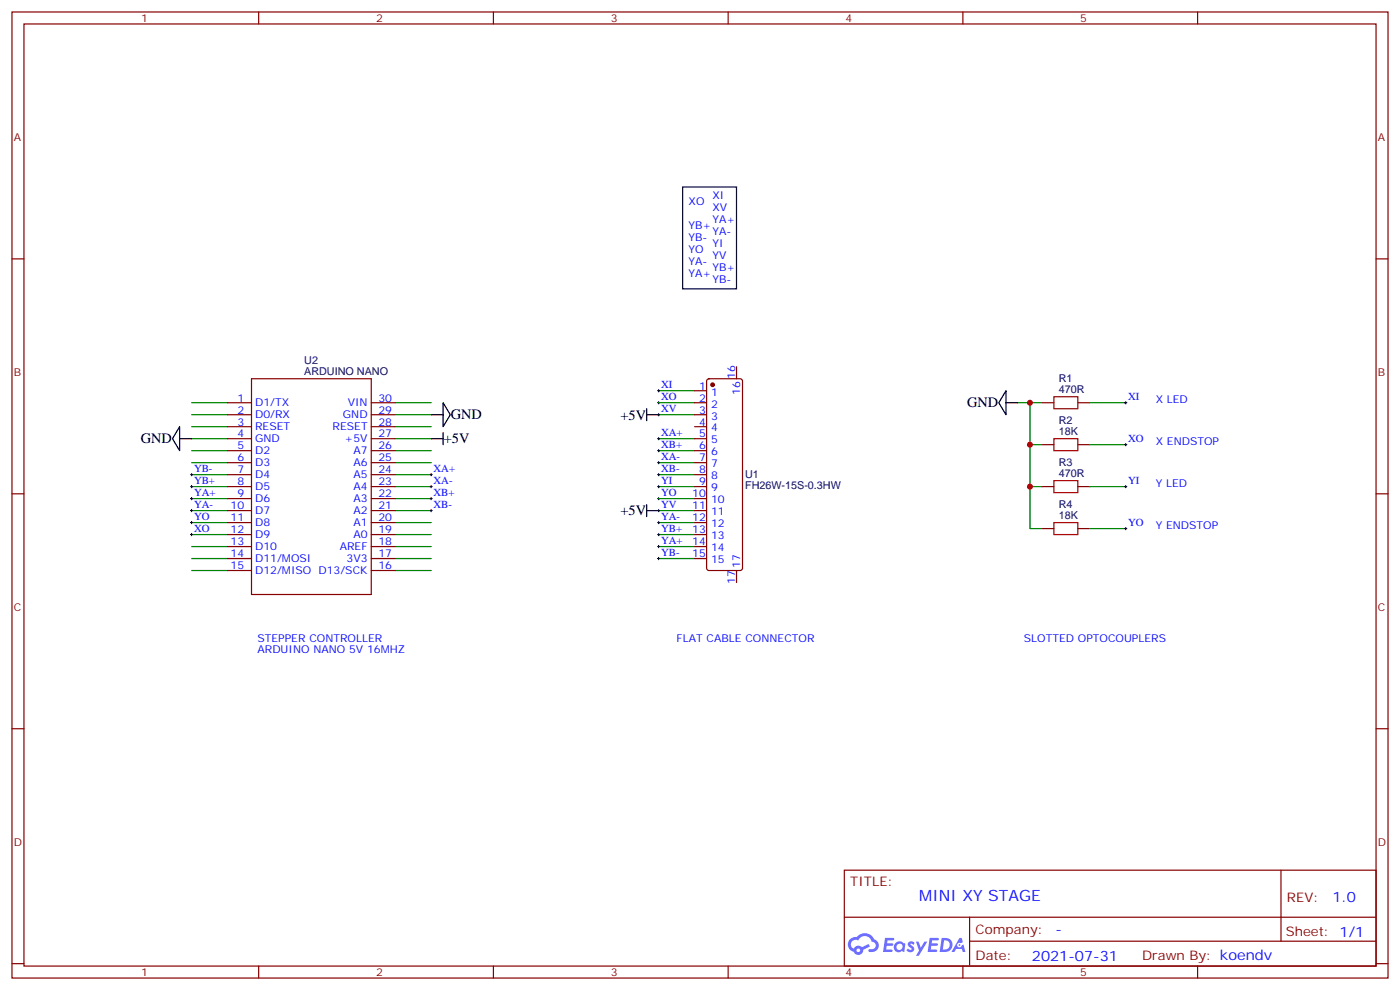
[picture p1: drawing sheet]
<svg xmlns="http://www.w3.org/2000/svg" width="412mm" height="292mm" viewBox="0 0 412 292" stroke-linecap="round" stroke-linejoin="round" font-family="sans-serif">
<g fill="none" stroke="#870000" stroke-width=".35">
<path d="M3.5 3.5h405.4v284.4h-405.4zM7.1 7.1h398.2v277.2h-398.2zM76.2 3.5v3.6M145.3 3.5v3.6M214.5 3.5v3.6M283.6 3.5v3.6M352.8 3.5v3.6M3.5 76.2h3.6M405.3 76.2h3.6M3.5 145.3h3.6M405.3 145.3h3.6M3.5 214.5h3.6"/>
<path d="M405.3 214.5h3.6M248.7 256.1h156.6v28.2h-156.6zM377.3 256.1v20.9M248.7 270h156.5M285.6 277h119.6M285.6 270v14.1M3.5 283.6h3.6M76.2 284.3v3.6M145.3 284.3v3.6M214.5 284.3v3.6M283.6 284.3v3.6M352.8 284.3v3.6"/>
<path d="M405.3 283.6h3.6"/>
</g>
<g fill="#5487ff">
<path d="M267.7 277.3a1.22 1.22 0 0 1 1.7 .3l-.4 .5a.47 .47 0 0 0-.3-.4 .47 .47 0 0 0-.5 .2l.1 .3a1.14 1.14 0 0 1 .8 1.7 1.14 1.14 0 0 1-1.9 0l-.2-.2 .5-.5 .7 .4a.29 .29 0 0 0 .3-.3 .29 .29 0 0 0-.2-.3 1.04 1.04 0 0 1-.6-1.7z"/>
<path d="M260.7 276h2.4l.3 .2-.2 .5-1.8 .1-.1 .8h1.5l.3 .4-.3 .4h-1.6l-.2 1.1h1.7l.2 .3-.2 .3-2.6 .1z"/>
<path d="M273.8 276h2.4l.3 .2-.1 .5-1.8 .1-.2 .8h1.6l.3 .4-.4 .4h-1.6l-.1 1.1h1.7l.2 .3-.2 .3-2.6 .1z"/>
<path d="M282.6 276.1h.7l.3 1.2-.6 .3a.69 .69 0 0 0-1 .3 .69 .69 0 0 0 .4 1 .69 .69 0 0 0 .9-.7l.5-.2 .6 2.2h-.8l-.2-.9h-1.8l-.5 .9h-.8z"/>
<path d="M269.8 277.1h.8l.6 1.8 1.1-1.8h.9l-2.6 4.2h-.8l.9-1.5z"/>
<path d="M277.4 276.1l-.6 4.1h1.3a2.11 2.11 0 0 0 2.5-2.1 2.11 2.11 0 0 0-2.5-2zM278.1 276.8a1.39 1.39 0 0 1 1.7 1.4 1.39 1.39 0 0 1-1.8 1.3h-.3z"/>
<path d="M263.7 277.7a1.54 1.54 0 0 0-.1 2.1 1.54 1.54 0 0 0 2.2 .2l.6 .2 .3-2.3-.2-.2-.4-.1a1.49 1.49 0 0 0-2.4 .1zM264 278.7a.94 .94 0 0 1 1.8 0 .94 .94 0 0 1-1.8 0z"/>
<path d="M250.4 276.4a2.18 2.18 0 0 0 1.1 3.7 1.44 1.44 0 0 0 1.6 1 1.44 1.44 0 0 0 1.2-1.5l2-1-.5-.8-1.9 1a1.47 1.47 0 0 0-2.4 .4 1.39 1.39 0 0 1-.7-1.9 1.39 1.39 0 0 1 2-.5 2.12 2.12 0 0 1 2.2-1.3 2.12 2.12 0 0 1 1.9 1.7 1.14 1.14 0 0 1 1.1 1.4 1.14 1.14 0 0 1-1.7 .8 .43 .43 0 0 0-.5 .3 .43 .43 0 0 0 .4 .5 1.98 1.98 0 0 0 2.5-1.2 1.98 1.98 0 0 0-1.2-2.5 3.1 3.1 0 0 0-5.3-.7l-.9 .1zM252.3 279.7a.55 .55 0 0 1 1.1 0 .55 .55 0 0 1-1.1 0z"/>
<circle cx="282.6" cy="278.1" r=".26"/>
</g>
<g fill="none" stroke="#008700" stroke-width=".35">
<path d="M56.4 118.5h10.6M116.4 118.5h10.6M194 118.5h10.6M194 115h10.6M299.9 118.5h7M303.4 118.5v12.4h3.5M321 118.5h10.6M56.4 122.1h10.6M56.4 129.1h10.6M56.4 132.6h10.6M56.4 139.7h10.6M56.4 136.2h10.6"/>
<path d="M56.4 125.6h10.6M116.4 122.1h10.6M116.4 129.1h10.6M116.4 132.6h10.6M116.4 139.7h10.6M116.4 136.2h10.6M116.4 125.6h10.6M194 122.1h10.6M194 129.1h10.6M194 132.6h10.6M194 139.7h10.6M194 136.2h10.6"/>
<path d="M303.4 130.9v12.3h3.5M321 130.9h10.6M56.4 153.8h10.6M56.4 150.3h10.6M56.4 157.3h10.6M56.4 146.8h10.6M56.4 143.2h10.6M116.4 153.8h10.6M116.4 150.3h10.6M116.4 157.3h10.6M116.4 146.8h10.6M116.4 143.2h10.6"/>
<path d="M194 153.8h10.6M194 150.3h10.6M194 157.3h10.6M194 146.8h10.6M194 143.2h10.6M303.4 143.2v12.4h3.5M321 143.2h10.6M321 155.6h10.6M56.4 164.4h10.6M56.4 160.9h10.6M56.4 167.9h10.6M116.4 164.4h10.6"/>
<path d="M116.4 160.9h10.6M116.4 167.9h10.6M194 164.4h10.6M194 160.9h10.6"/>
</g>
<g fill="none" stroke="#000" stroke-width=".29">
<path d="M193.7 118.5h.7M193.7 115h.7M194 114.7v.7M194 118.2v.7M331.3 118.5h.7M331.6 118.2v.7M56.1 139.7h.7M56.4 139.3v.8M126.6 139.7h.8M127 139.3v.8M193.7 122.1h.7M193.7 129.1h.7"/>
<path d="M193.7 132.6h.7M193.7 136.2h.7M193.7 139.7h.7M194 121.7v.7M194 128.8v.7M194 132.3v.7M194 135.8v.7M194 139.3v.8M331.3 130.9h.7M331.6 130.5v.7M56.1 146.8h.7M56.1 150.3h.7"/>
<path d="M56.1 153.8h.7M56.1 157.3h.7M56.1 143.2h.7M56.4 142.9v.7M56.4 146.4v.7M56.4 149.9v.7M56.4 153.5v.7M56.4 157v.7M126.6 146.8h.8M126.6 150.3h.8M126.6 143.2h.8M127 142.9v.7"/>
<path d="M127 146.4v.7M127 149.9v.7M193.7 146.8h.7M193.7 150.3h.7M193.7 153.8h.7M193.7 157.3h.7M193.7 143.2h.7M194 142.9v.7M194 146.4v.7M194 149.9v.7M194 153.5v.7M194 157v.7"/>
<path d="M331.3 143.2h.7M331.3 155.6h.7M331.6 142.9v.7M331.6 155.2v.7M193.7 160.9h.7M193.7 164.4h.7M194 160.5v.7M194 164v.7"/>
</g>
<path d="M310.4 116.8h7.1v3.5h-7.1zM310.4 129.1h7.1v3.5h-7.1zM310.4 141.5h7.1v3.5h-7.1zM310.4 153.8h7.1v3.5h-7.1z" fill="none" stroke="#a10000" stroke-width=".35"/>
<g fill="none" stroke="#870000" stroke-width=".35">
<path d="M67 118.5h7.1M74.1 111.5h35.3v63.5h-35.3zM109.4 118.5h7M204.6 118.5h3.5M204.6 115h3.5M208.4 111.7l.4-.2h9.2l.5 .2 .2 .5v55l-.2 .5-.5 .2h-9.2l-.5-.2-.2-.5v-55zM217 107.9v3.6M306.9 118.5h3.5M317.5 118.5h3.5M67 122.1h7.1M67 125.6h7.1M67 129.1h7.1"/>
<path d="M67 132.6h7.1M67 136.2h7.1M67 139.7h7.1M109.4 122.1h7M109.4 125.6h7M109.4 129.1h7M109.4 132.6h7M109.4 136.2h7M109.4 139.7h7M204.6 122.1h3.5M204.6 125.6h3.5M204.6 129.1h3.5"/>
<path d="M204.6 132.6h3.5M204.6 136.2h3.5M204.6 139.7h3.5M306.9 130.9h3.5M317.5 130.9h3.5M67 143.2h7.1M67 146.8h7.1M67 150.3h7.1M67 153.8h7.1M67 157.3h7.1M109.4 143.2h7M109.4 146.8h7"/>
<path d="M109.4 150.3h7M109.4 153.8h7M109.4 157.3h7M204.6 143.2h3.5M204.6 146.8h3.5M204.6 150.3h3.5M204.6 153.8h3.5M204.6 157.3h3.5M306.9 143.2h3.5M306.9 155.6h3.5M317.5 143.2h3.5M317.5 155.6h3.5"/>
<path d="M67 160.9h7.1M67 164.4h7.1M67 167.9h7.1M109.4 160.9h7M109.4 164.4h7M109.4 167.9h7M204.6 160.9h3.5M204.6 164.4h3.5M217 167.9v3.5"/>
</g>
<g fill="none" stroke="#000" stroke-width=".35">
<path d="M201.1 55h15.9v30h-15.9zM130.5 118.5l2.1 3.6-2.1 3.5zM296.3 115v7.1l-2.1-3.6zM296.3 118.5h3.6M52.9 125.6v7l-2.1-3.5zM52.9 129.1h3.5M127 122.1h3.5M127 129.1h3.5M130.5 127.4v3.5M190.5 122.1h3.5M190.5 120.3v3.5M190.5 148.5v3.5"/>
<path d="M190.5 150.3h3.5"/>
</g>
<circle cx="209.9" cy="113.2" r=".53" fill="#870000" stroke="#870000" stroke-width=".35"/>
<g fill="#c00">
<circle cx="303.4" cy="118.5" r=".88"/>
<circle cx="303.4" cy="130.9" r=".88"/>
<circle cx="303.4" cy="143.2" r=".88"/>
</g>
<text font-size="4.6" fill="#00f" x="270.8" y="265.1">MINI XY STAGE</text>
<g font-size="4.2">
<text x="284.9" y="119.8">GND</text>
<text x="132.8" y="123.3">GND</text>
<text x="182.8" y="123.5">+5V</text>
<text x="41.5" y="130.4">GND</text>
<text x="130.7" y="130.4">+5V</text>
<text x="182.8" y="151.7">+5V</text>
</g>
<g font-size="4.2" fill="#00f">
<text x="392.5" y="265.4">1.0</text>
<text x="310.9" y="274.9">-</text>
<text x="304" y="282.7">2021-07-31</text>
</g>
<g font-size="3.9" fill="#800">
<text x="250.5" y="260.7">TITLE:</text>
<text x="379.1" y="265.4">REV:</text>
<text x="287.4" y="274.9">Company:</text>
<text x="378.7" y="275.5">Sheet: 1/1</text>
<text x="287.4" y="282.6">Date:</text>
<text x="336.4" y="282.7">Drawn By: koendv</text>
</g>
<g font-size="3.2" fill="#800">
<text x="41.6" y="6.5">1</text>
<text x="110.8" y="6.5">2</text>
<text x="179.9" y="6.5">3</text>
<text x="249.1" y="6.5">4</text>
<text x="318.2" y="6.5">5</text>
<text x="4.1" y="41.6">A</text>
<text x="405.9" y="41.6">A</text>
<text x="4.1" y="110.8">B</text>
<text x="405.9" y="110.8">B</text>
<text x="4.1" y="179.9">C</text>
<text x="405.9" y="179.9">C</text>
<text x="4.1" y="249.1">D</text>
<text x="405.9" y="249.1">D</text>
<text x="41.6" y="287.3">1</text>
<text x="110.8" y="287.3">2</text>
<text x="179.9" y="287.3">3</text>
<text x="249.1" y="287.3">4</text>
<text x="318.2" y="287.3">5</text>
</g>
<g font-size="3.2" fill="#00f">
<text x="209.9" y="58.6">XI</text>
<text x="202.8" y="60.3">XO</text>
<text x="209.9" y="65.6">YA+</text>
<text x="209.9" y="62.1">XV</text>
<text x="202.8" y="70.9">YB-</text>
<text x="202.8" y="67.4">YB+</text>
<text x="209.9" y="69.1">YA-</text>
<text x="202.8" y="78">YA-</text>
<text x="202.8" y="74.4">YO</text>
<text x="209.9" y="76.2">YV</text>
<text x="209.9" y="72.7">YI</text>
<text x="202.8" y="81.5">YA+</text>
<text x="209.9" y="83.3">YB-</text>
<text x="209.9" y="79.7">YB+</text>
<text x="216.6" y="111.5" transform="rotate(-90 216.6 111.5)">16</text>
<text x="69.9" y="118.2">1</text>
<text x="75.1" y="119.6">D1/TX</text>
<text x="102.4" y="119.6">VIN</text>
<text x="111.5" y="118.2">30</text>
<text x="194.7" y="117.7">XO</text>
<text x="194.7" y="114.1">XI</text>
<text x="205.9" y="114.7">1</text>
<text x="205.9" y="118.2">2</text>
<text x="209.4" y="116.4">1</text>
<text x="209.4" y="119.9">2</text>
<text x="218" y="116.2" transform="rotate(-90 218 116.2)">16</text>
<text x="332.3" y="117.7">XI</text>
<text x="340.4" y="118.5">X LED</text>
<text x="69.9" y="125.2">3</text>
<text x="69.9" y="121.7">2</text>
<text x="75.1" y="123.1">D0/RX</text>
<text x="101" y="123.1">GND</text>
<text x="111.5" y="121.7">29</text>
<text x="111.5" y="125.2">28</text>
<text x="194.7" y="121.2">XV</text>
<text x="205.9" y="121.7">3</text>
<text x="205.9" y="125.2">4</text>
<text x="209.4" y="123.5">3</text>
<text x="69.9" y="128.8">4</text>
<text x="75.1" y="130.2">GND</text>
<text x="75.1" y="126.6">RESET</text>
<text x="98" y="126.6">RESET</text>
<text x="101.5" y="130.2">+5V</text>
<text x="111.5" y="128.8">27</text>
<text x="194.7" y="128.2">XA+</text>
<text x="194.7" y="131.8">XB+</text>
<text x="205.9" y="128.8">5</text>
<text x="209.4" y="127">4</text>
<text x="209.4" y="130.5">5</text>
<text x="332.3" y="130">XO</text>
<text x="340.4" y="130.9">X ENDSTOP</text>
<text x="69.9" y="135.8">6</text>
<text x="69.9" y="132.3">5</text>
<text x="75.1" y="137.2">D3</text>
<text x="75.1" y="133.7">D2</text>
<text x="104.1" y="133.7">A7</text>
<text x="104.1" y="137.2">A6</text>
<text x="111.5" y="132.3">26</text>
<text x="111.5" y="135.8">25</text>
<text x="194.7" y="135.3">XA-</text>
<text x="205.9" y="132.3">6</text>
<text x="205.9" y="135.8">7</text>
<text x="209.4" y="134.1">6</text>
<text x="209.4" y="137.6">7</text>
<text x="57.1" y="138.8">YB-</text>
<text x="57.1" y="142.3">YB+</text>
<text x="69.9" y="142.9">8</text>
<text x="69.9" y="139.3">7</text>
<text x="75.1" y="140.8">D4</text>
<text x="104.1" y="140.8">A5</text>
<text x="111.5" y="139.3">24</text>
<text x="111.5" y="142.9">23</text>
<text x="127.7" y="138.8">XA+</text>
<text x="127.7" y="142.3">XA-</text>
<text x="194.7" y="138.8">XB-</text>
<text x="194.7" y="142.3">YI</text>
<text x="205.9" y="139.3">8</text>
<text x="205.9" y="142.9">9</text>
<text x="209.4" y="141.1">8</text>
<text x="332.3" y="142.3">YI</text>
<text x="340.4" y="143.2">Y LED</text>
<text x="57.1" y="145.9">YA+</text>
<text x="57.1" y="149.4">YA-</text>
<text x="67.9" y="149.9">10</text>
<text x="69.9" y="146.4">9</text>
<text x="75.1" y="147.8">D6</text>
<text x="75.1" y="144.3">D5</text>
<text x="104.1" y="144.3">A4</text>
<text x="104.1" y="147.8">A3</text>
<text x="111.5" y="146.4">22</text>
<text x="111.5" y="149.9">21</text>
<text x="127.7" y="145.9">XB+</text>
<text x="127.7" y="149.4">XB-</text>
<text x="194.7" y="145.9">YO</text>
<text x="194.7" y="149.4">YV</text>
<text x="203.9" y="146.4">10</text>
<text x="203.9" y="149.9">11</text>
<text x="209.4" y="144.6">9</text>
<text x="209.4" y="148.2">10</text>
<text x="57.1" y="152.9">YO</text>
<text x="67.9" y="153.5">11</text>
<text x="75.1" y="154.9">D8</text>
<text x="75.1" y="151.3">D7</text>
<text x="104.1" y="151.3">A2</text>
<text x="104.1" y="154.9">A1</text>
<text x="111.5" y="153.5">20</text>
<text x="194.7" y="152.9">YA-</text>
<text x="203.9" y="153.5">12</text>
<text x="209.4" y="151.7">11</text>
<text x="209.4" y="155.2">12</text>
<text x="332.3" y="154.7">YO</text>
<text x="340.4" y="155.6">Y ENDSTOP</text>
<text x="57.1" y="156.5">XO</text>
<text x="67.9" y="160.5">13</text>
<text x="67.9" y="157">12</text>
<text x="75.1" y="161.9">D10</text>
<text x="75.1" y="158.4">D9</text>
<text x="100.1" y="161.9">AREF</text>
<text x="104.1" y="158.4">A0</text>
<text x="111.5" y="157">19</text>
<text x="111.5" y="160.5">18</text>
<text x="194.7" y="156.5">YB+</text>
<text x="194.7" y="160">YA+</text>
<text x="203.9" y="157">13</text>
<text x="203.9" y="160.5">14</text>
<text x="209.4" y="158.7">13</text>
<text x="67.9" y="164">14</text>
<text x="67.9" y="167.6">15</text>
<text x="75.1" y="165.5">D11/MOSI</text>
<text x="102.1" y="165.5">3V3</text>
<text x="111.5" y="164">17</text>
<text x="111.5" y="167.6">16</text>
<text x="194.7" y="163.5">YB-</text>
<text x="203.9" y="164">15</text>
<text x="209.4" y="162.3">14</text>
<text x="209.4" y="165.8">15</text>
<text x="218" y="167.2" transform="rotate(-90 218 167.2)">17</text>
<text x="75.1" y="169">D12/MISO D13/SCK</text>
<text x="216.6" y="172" transform="rotate(-90 216.6 172)">17</text>
<text x="75.8" y="189.1">STEPPER CONTROLLER</text>
<text x="199.3" y="189.1">FLAT CABLE CONNECTOR</text>
<text x="301.6" y="189.1">SLOTTED OPTOCOUPLERS</text>
<text x="75.8" y="192.3">ARDUINO NANO 5V 16MHZ</text>
</g>
<g font-size="3.2" fill="#000080">
<text x="89.6" y="107.2">U2</text>
<text x="89.6" y="110.4">ARDUINO NANO</text>
<text x="311.9" y="112.5">R1</text>
<text x="311.9" y="115.7">470R</text>
<text x="311.9" y="124.9">R2</text>
<text x="311.9" y="128.1">18K</text>
<text x="311.9" y="137.2">R3</text>
<text x="219.5" y="140.8">U1</text>
<text x="311.9" y="140.4">470R</text>
<text x="219.5" y="144.1">FH26W-15S-0.3HW</text>
<text x="311.9" y="149.6">R4</text>
<text x="311.9" y="152.8">18K</text>
</g>
</svg>
